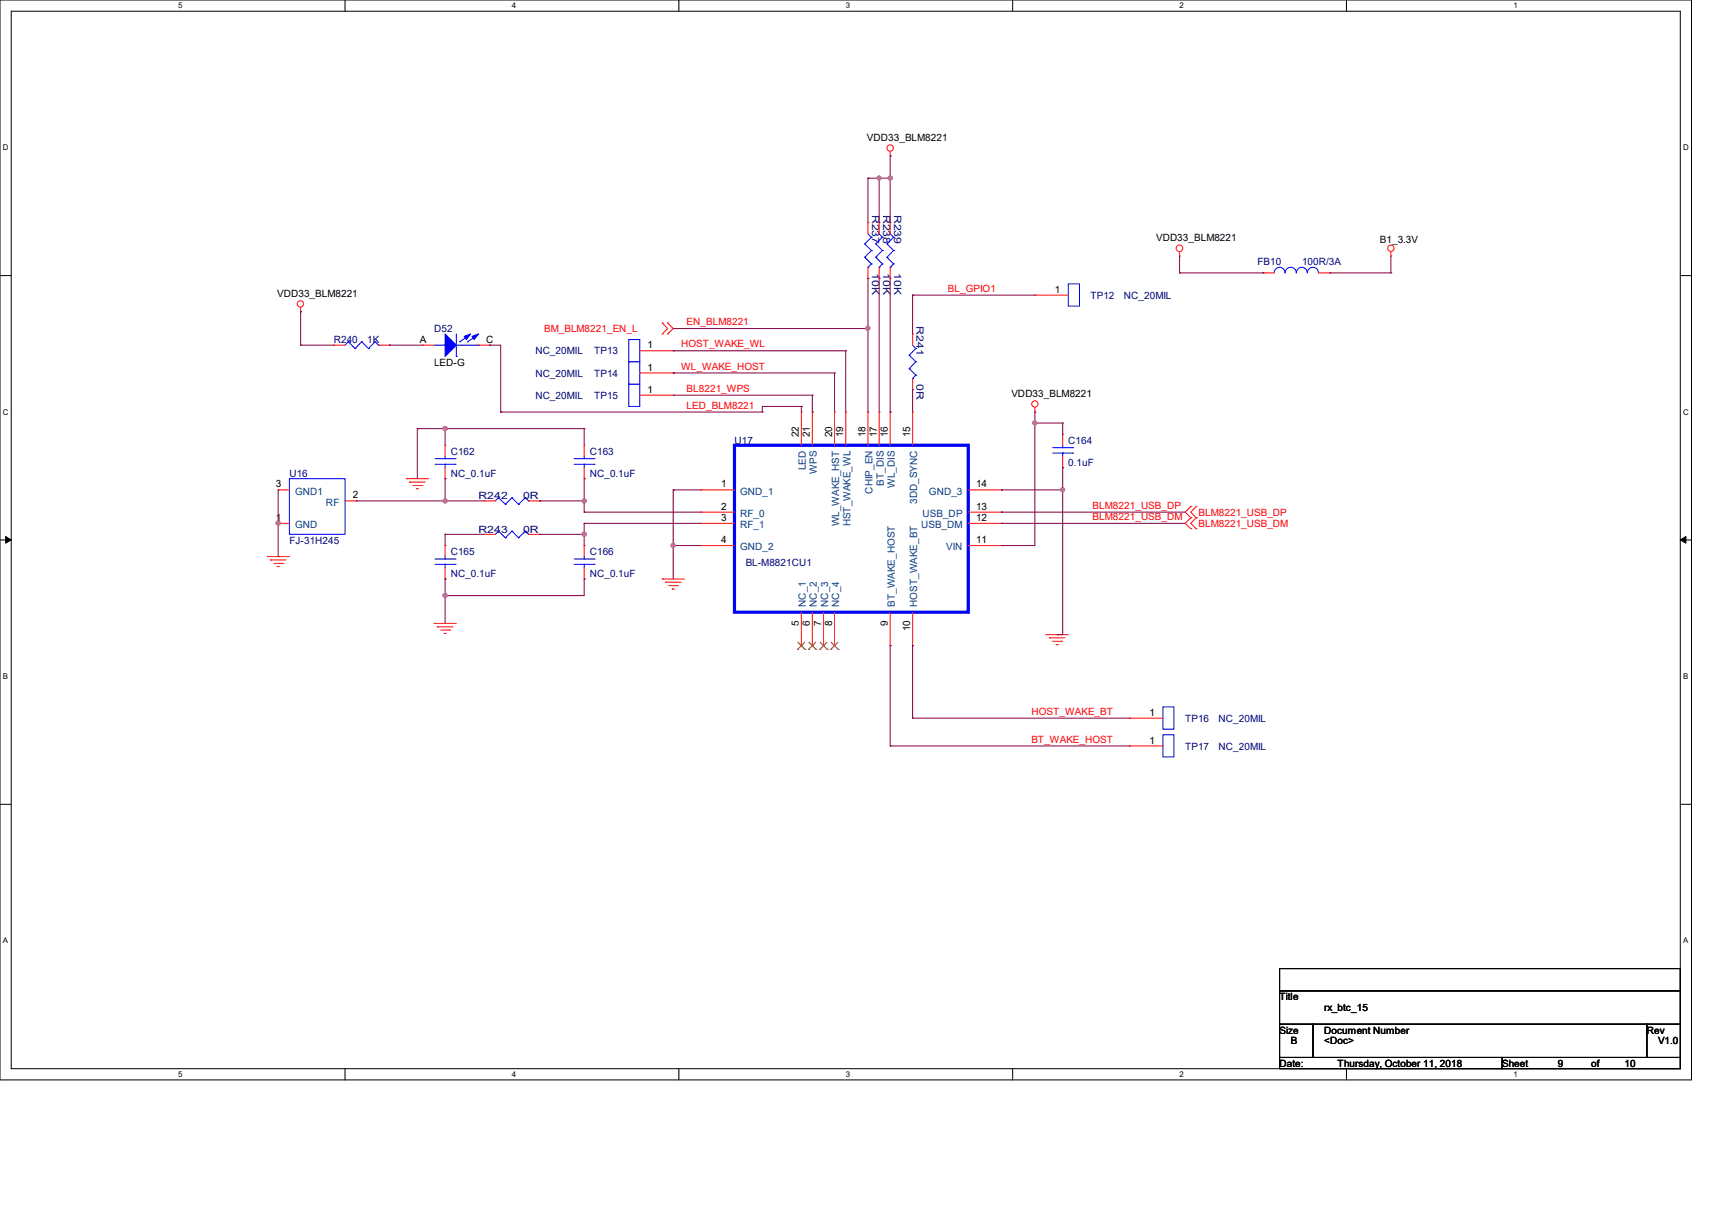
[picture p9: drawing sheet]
<svg xmlns="http://www.w3.org/2000/svg" width="297mm" height="210mm" viewBox="0 0 297 210" stroke-linecap="round" stroke-linejoin="round" font-family="sans-serif">
<path d="M0 0h293.5v187.3h-293.5zM1.9 1.9h289.6v183.4h-289.6z" fill="none" stroke="#000" stroke-width=".17"/>
<g fill="#fff">
<path d="M30.9 .2h.8v1.5h-.8z"/>
<path d="M30.9 185.5h.8v1.6h-.8z"/>
</g>
<path d="M59.9 0v1.9M59.9 185.3v2" fill="none" stroke="#000" stroke-width=".17"/>
<g fill="#fff">
<path d="M88.8 .2h.8v1.5h-.8z"/>
<path d="M88.8 185.5h.8v1.6h-.8z"/>
</g>
<path d="M117.8 0v1.9M117.8 185.3v2" fill="none" stroke="#000" stroke-width=".17"/>
<g fill="#fff">
<path d="M146.7 .2h.8v1.5h-.8z"/>
<path d="M146.7 185.5h.8v1.6h-.8z"/>
</g>
<path d="M175.7 0v1.9M175.7 185.3v2" fill="none" stroke="#000" stroke-width=".17"/>
<g fill="#fff">
<path d="M204.6 .2h.8v1.5h-.8z"/>
<path d="M204.6 185.5h.8v1.6h-.8z"/>
</g>
<path d="M233.6 0v1.9M233.6 185.3v2" fill="none" stroke="#000" stroke-width=".17"/>
<g fill="#fff">
<path d="M262.6 .2h.7v1.5h-.7z"/>
<path d="M262.6 185.5h.7v1.6h-.7z"/>
<path d="M.5 24.8h1v1.6h-1z"/>
<path d="M292 24.8h1v1.6h-1z"/>
<path d="M.5 70.7h1v1.5h-1z"/>
<path d="M292 70.7h1v1.5h-1z"/>
</g>
<path d="M0 47.8h1.9M291.5 47.8h2" fill="none" stroke="#000" stroke-width=".17"/>
<g fill="#fff">
<path d="M.5 116.5h.9v1.6h-.9z"/>
<path d="M292 116.5h.9v1.6h-.9z"/>
</g>
<path d="M0 93.6h1.9M291.5 93.6h2" fill="none" stroke="#000" stroke-width=".17"/>
<path d="M1 93l.9 .6-.9 .6zM291.5 93.6l1-.6v1.2z" fill="#000" stroke="#000" stroke-width=".17"/>
<g fill="#fff">
<path d="M.5 162.4h.9v1.5h-.9z"/>
<path d="M292 162.4h.9v1.5h-.9z"/>
</g>
<path d="M0 139.5h1.9M291.5 139.5h2M222 168h69.5v3.8h-69.5zM222 171.8h69.5v5.8h-69.5zM222 177.6h5.8v5.8h-5.8zM227.8 177.6h57.9v5.8h-57.9zM285.7 177.6h5.8v5.8h-5.8zM222 183.4h38.6v1.9h-38.6zM260.6 183.4h30.9v1.9h-30.9z" fill="none" stroke="#000" stroke-width=".17"/>
<g fill="none" stroke="#f00" stroke-width=".17">
<path d="M150.6 38.6h.1M150.6 38.6v2M152.5 38.6h.1M152.5 38.6v2M154.4 27.1h.1M154.4 38.6h.1M154.4 26.3v.8M154.4 38.6v2M52.2 54.1h.1M52.2 53.3v.8M57.9 59.9h.1M57.9 59.9h2"/>
<path d="M65.7 59.9h1.9M67.6 59.9h.1M73.4 59.9h.1M73.4 59.9h1.9M83 59.9h2M85 59.9h.1M114.9 57.9h.1M114.9 56h.1M114.9 56l.9 1-.9 .9M115.8 56h.1M115.8 57.9h.1M115.8 56l1 1-1 .9"/>
<path d="M150.6 48.3h.1M150.6 46.4v1.9M152.5 48.3h.1M152.5 46.4v1.9M154.4 48.3h.1M154.4 46.4v1.9M158.3 57.9h.1M158.3 57.9v2M179.5 51.2h.1M179.5 51.2h5.8M204.6 44.4h.1M204.6 43.6v.8"/>
<path d="M219.1 47.3h.1M219.1 47.3h2M228.8 47.3h1.9M230.7 47.3h.1M241.3 44.4h.1M241.3 43.6v.8M77.2 77.2h.1M77.2 77.2v2M101.3 77.2h.1M101.3 77.2v2M111 68.5h5.8M111 60.8h5.8"/>
<path d="M111 64.7h5.8M116.8 68.5h.1M116.8 60.8h.1M116.8 64.7h.1M139 71.5h.1M139 71.5v5.7M140.9 71.5h.1M140.9 71.5v5.7M144.8 71.5h.1M144.8 71.5v5.7M146.7 71.5h.1M146.7 71.5v5.7"/>
<path d="M150.6 71.5h.1M150.6 71.5v5.7M152.5 71.5h.1M152.5 71.5v5.7M154.4 71.5h.1M154.4 71.5v5.7M158.3 71.5h.1M158.3 67.6h.1M158.3 65.7v1.9M158.3 71.5v5.7M179.5 71.5h.1M179.5 70.7v.8"/>
<path d="M184.4 75.3h.1M184.4 75.3v1.9M184.4 79.2v1.9M46.4 96.5h.1M46.4 96.5h3.8M46.9 97.1h.1M46.9 97.1h2.7M47.5 97.7h1.6M48.1 98.3h.1M48.1 98.3h.4M48.3 90.8h.1M48.3 85h.1"/>
<path d="M48.3 90.8h1.9M48.3 85h1.9M49.1 97.7h.1M59.9 86.9h1.9M61.8 86.9h.1M70.5 83h.1M70.5 83h3.8M71 83.6h.1M71 83.6h2.7M71.6 84.2h1.6M72.2 84.8h.1M72.2 84.8h.4"/>
<path d="M73.2 84.2h.1M77.2 94.6h.1M77.2 83h.1M77.2 81.1v1.9M77.2 94.6v1.9M77.2 98.5v1.9M84 92.7h.1M84 86.9h.1M84 86.9h1.9M84 92.7h1.9M91.7 86.9h1.9M91.7 92.7h1.9"/>
<path d="M93.6 92.7h.1M93.6 86.9h.1M101.3 83h.1M101.3 94.6h.1M101.3 81.1v1.9M101.3 94.6v1.9M101.3 98.5v1.9M121.6 85h.1M121.6 88.8h.1M121.6 90.8h.1M121.6 94.6h.1M121.6 90.8h5.8"/>
<path d="M121.6 85h5.8M121.6 88.8h5.8M121.6 94.6h5.8M168 90.8h5.7M168 85h5.7M168 88.8h5.7M168 94.6h5.7M173.7 94.6h.1M173.7 90.8h.1M173.7 88.8h.1M173.7 85h.1M184.4 81.1h.1"/>
<path d="M206.6 87.8h.1M206.6 89.8h.1M206.6 91.7h.1M206.6 87.8l-1 1 1 1M206.6 89.8l-1 1 1 .9M207.5 89.8h.1M207.5 87.8h.1M207.5 91.7h.1M207.5 87.8l-.9 1 .9 1M207.5 89.8l-.9 1 .9 .9M75.3 108.1h.1M75.3 108.1h3.9"/>
<path d="M75.9 108.7h.1M75.9 108.7h2.7M76.5 109.3h1.5M77 109.9h.1M77 109.9h.4M77.2 100.4h.1M78 109.3h.1M101.3 100.4h.1M114.9 100.4h.1M114.9 100.4h3.8M115.4 101h.1M115.4 101h2.8"/>
<path d="M116 101.6h1.6M116.6 102.2h.1M116.6 102.2h.4M117.6 101.6h.1M139 112h.1M139 106.2v5.8M140.9 112h.1M140.9 106.2v5.8M142.9 112h.1M142.9 106.2v5.8M144.8 112h.1M144.8 106.2v5.8"/>
<path d="M154.4 112h.1M154.4 106.2v5.8M158.3 112h.1M158.3 106.2v5.8M181.5 110.1h.1M181.5 110.1h3.8M182 110.6h.1M182 110.6h2.7M182.6 111.2h1.6M183.2 111.8h.1M183.2 111.8h.4M184.2 111.2h.1"/>
<path d="M196 129.4h.1M196 124.5h.1M196 129.4h5.8M196 124.5h5.8"/>
<circle cx="154.4" cy="25.7" r=".55"/>
<circle cx="52.1" cy="52.7" r=".55"/>
<circle cx="204.6" cy="43.1" r=".57"/>
<circle cx="241.3" cy="43.1" r=".55"/>
<circle cx="179.5" cy="70.1" r=".55"/>
</g>
<g fill="none" stroke="#00f" stroke-width=".17">
<path d="M60.5 59.3h.1M60.5 59.3l-.6 .6M60.5 59.3l1.1 1.2M62.7 59.3h.1M62.7 59.3l-1.1 1.2M62.7 59.3l1.2 1.2M65.1 59.3h.1M65.1 59.3l-1.2 1.2M65.1 59.3l.6 .6M65.7 59.9h.1M75.3 59.9h1.9M77.2 59.9h.1"/>
<path d="M79.2 57.9v3.9M79.2 59.9h3.8M79.8 59.3h.1M81.1 59.3h.1M81.5 58.1l-1.7 1.2M82.8 58.1l-1.7 1.2M83 59.9h.1M109.1 58.9h1.9v3.8h-1.9zM150 42.3h.1M150 44.6h.1M150 42.3l1.2 1.1M150 44.6l1.2 1.2"/>
<path d="M150.6 46.4h.1M150.6 40.6l.6 .5M151.2 41.1h.1M151.2 43.4h.1M151.2 45.8h.1M151.2 41.1l-1.2 1.2M151.2 43.4l-1.2 1.2M151.2 45.8l-.6 .6M151.9 42.3h.1M151.9 44.6h.1M151.9 42.3l1.2 1.1M151.9 44.6l1.2 1.2"/>
<path d="M152.5 46.4h.1M152.5 40.6l.6 .5M153.1 41.1h.1M153.1 43.4h.1M153.1 45.8h.1M153.1 41.1l-1.2 1.2M153.1 43.4l-1.2 1.2M153.1 45.8l-.6 .6M153.9 42.3h.1M153.9 44.6h.1M153.9 42.3l1.1 1.1M153.9 44.6l1.1 1.2"/>
<path d="M154.4 46.4h.1M154.4 40.6l.6 .5M155 41.1h.1M155 43.4h.1M155 45.8h.1M155 41.1l-1.1 1.2M155 43.4l-1.1 1.2M155 45.8l-.6 .6M158.3 59.9l.6 .6M185.3 49.2h2v3.9h-2zM222.9 47.3a.93 .93 0 0 0-.9-.9 .93 .93 0 0 0-.9 .9M224.9 47.3a.95 .95 0 0 0-1-.9 .95 .95 0 0 0-.9 .9"/>
<path d="M226.8 47.3a.93 .93 0 0 0-1-.9 .93 .93 0 0 0-.9 .9M228.7 47.3a.95 .95 0 0 0-.9-.9 .95 .95 0 0 0-1 .9M61.6 60.5h.1M63.9 60.5h.1M75.5 79.5h3.5M77.2 79.5h.1M77.2 79.2v.3M79 79.5h.1M79.2 61.8h.1M99.6 79.5h3.5M101.3 79.5h.1M101.3 79.2v.3"/>
<path d="M103.1 79.5h.1M109.1 66.6h1.9v3.9h-1.9zM109.1 62.7h1.9v3.9h-1.9zM157.7 61.6h.1M157.7 63.9h.1M157.7 61.6l1.2 1.1M157.7 63.9l1.2 1.2M158.3 65.7h.1M158.9 60.5h.1M158.9 62.7h.1M158.9 65.1h.1M158.9 60.5l-1.2 1.1"/>
<path d="M158.9 62.7l-1.2 1.2M158.9 65.1l-.6 .6M182.6 78.6h3.5M182.6 77.6h3.5M184.4 77.6h.1M184.4 78.6h.1M184.4 77.2v.4M184.4 78.6v.6M186.1 78.6h.1M186.1 77.6h.1M50.2 83h9.7v9.7h-9.7zM75.5 80.5h3.5"/>
<path d="M75.5 97.9h3.5M75.5 96.9h3.5M77.2 96.9h.1M77.2 97.9h.1M77.2 80.5h.1M77.2 80.5v.6M77.2 96.5v.4M77.2 97.9v.6M79 97.9h.1M79 96.9h.1M79 80.5h.1M86.5 92.1h.1"/>
<path d="M86.5 86.3h.1M86.5 92.1l-.6 .6M86.5 92.1l1.2 1.2M86.5 86.3l-.6 .6M86.5 86.3l1.2 1.2M87.7 93.3h.1M87.7 87.5h.1M88.8 92.1h.1M88.8 86.3h.1M88.8 92.1l-1.1 1.2M88.8 92.1l1.2 1.2M88.8 86.3l-1.1 1.2"/>
<path d="M88.8 86.3l1.2 1.2M90 93.3h.1M90 87.5h.1M91.1 92.1h.1M91.1 86.3h.1M91.1 92.1l-1.1 1.2M91.1 92.1l.6 .6M91.1 86.3l-1.1 1.2M91.1 86.3l.6 .6M91.7 92.7h.1M91.7 86.9h.1M99.6 80.5h3.5"/>
<path d="M99.6 97.9h3.5M99.6 96.9h3.5M101.3 80.5h.1M101.3 96.9h.1M101.3 97.9h.1M101.3 80.5v.6M101.3 96.5v.4M101.3 97.9v.6M103.1 80.5h.1M103.1 97.9h.1M103.1 96.9h.1M201.8 127.4h1.9v3.9h-1.9z"/>
<path d="M201.8 122.6h1.9v3.8h-1.9z"/>
</g>
<g fill="#00f" stroke="#00f" stroke-width=".17">
<path d="M77.2 57.9l2 2-2 1.9z"/>
<path d="M80.5 58.3l1.2-.4-.8 1z"/>
<path d="M81.9 58.3l1.1-.4-.7 1z"/>
</g>
<path d="M127.4 77.2h40.6v29h-40.6z" fill="none" stroke="#00f" stroke-width=".55"/>
<g fill="none" stroke="#804000" stroke-width=".17">
<path d="M138.4 112.6h.1M138.4 111.4l1.3 1.2M139.6 111.4l-1.2 1.2M139.7 112.6h.1M140.3 112.6h.1M140.3 111.4l1.3 1.2M141.5 111.4l-1.2 1.2M141.6 112.6h.1M142.2 112.6h.1M142.3 111.4l1.2 1.2M143.5 111.4l-1.3 1.2M143.5 112.6h.1"/>
<path d="M144.1 112.6h.1M144.2 111.4l1.2 1.2M145.4 111.4l-1.3 1.2M145.4 112.6h.1"/>
</g>
<g fill="none" stroke="#800040" stroke-width=".17">
<path d="M150.6 30.9h.1M150.6 30.9v7.7M150.6 30.9h3.8M152.5 30.9h.1M152.5 30.9v7.7M154.4 27.1h.1M154.4 30.9h.1M154.4 27.1v11.5M52.2 54.1h.1M52.2 59.9h.1M52.2 59.9h5.7M52.2 54.1v5.8"/>
<path d="M67.6 59.9h.1M67.6 59.9h5.8M85 59.9h.1M85 59.9h1.9v11.6M116.8 57h.1M116.8 57h33.8M150.6 57h.1M150.6 48.3h.1M150.6 48.3v23.2M152.5 48.3h.1M152.5 48.3v23.2M154.4 48.3v23.2"/>
<path d="M158.3 51.2h.1M158.3 51.2v6.7M158.3 51.2h21.2M204.6 47.3h.1M204.6 44.4v2.9M204.6 47.3h14.5M219.1 47.3h.1M230.7 47.3h.1M230.7 47.3h10.6M241.3 47.3h.1M241.3 44.4v2.9M72.4 74.3h.1"/>
<path d="M72.4 74.3v8.7M72.4 74.3h28.9M77.2 74.3h.1M77.2 74.3v2.9M86.9 71.5h.1M86.9 71.5h45.3M101.3 74.3h.1M101.3 74.3v2.9M116.8 64.7h.1M116.8 60.8h.1M116.8 64.7h28M116.8 60.8h29.9"/>
<path d="M116.8 68.5h24.1M132.2 71.5h.1M139 70.5h.1M139 70.5v1M139 70.5h-6.8v1M140.9 68.5h.1M140.9 71.5h.1M140.9 68.5v3M144.8 64.7h.1M144.8 64.7v6.8M146.7 60.8h.1M146.7 60.8v10.7"/>
<path d="M154.4 71.5h.1M158.3 67.6h.1M158.3 67.6v3.9M179.5 71.5h.1M179.5 73.4h.1M179.5 71.5v23.1h-5.8M179.5 73.4h4.9M184.4 73.4h.1M184.4 73.4v1.9M48.3 96.5h.1M48.3 90.8h.1M48.3 85v11.5"/>
<path d="M61.8 86.9h22.2M77.2 86.9h.1M77.2 92.7h.1M77.2 83h.1M77.2 92.7h6.8M77.2 83v3.9M77.2 92.7v1.9M93.6 86.9h.1M93.6 92.7h.1M93.6 86.9h7.7M93.6 92.7h7.7M101.3 92.7h.1"/>
<path d="M101.3 90.8h.1M101.3 83h.1M101.3 88.8h.1M101.3 86.9h.1M101.3 83v5.8M101.3 90.8v3.8M101.3 90.8h20.3M101.3 88.8h20.3M116.8 94.6h.1M116.8 85h.1M116.8 94.6h4.8M116.8 85v15.4"/>
<path d="M116.8 85h4.8M173.7 85h.1M173.7 88.8h.1M173.7 90.8h.1M173.7 94.6h.1M173.7 90.8h31.9M173.7 88.8h31.9M173.7 85h10.7M184.4 85h.1M184.4 81.1h.1M184.4 81.1v29h-1M77.2 100.4h.1"/>
<path d="M77.2 103.3h.1M77.2 100.4v7.7M101.3 100.4h.1M101.3 100.4v2.9h-24.1M154.4 112h.1M154.4 112v17.4M158.3 112h.1M158.3 112v12.5M183.4 110.1h.1M154.4 129.4h.1M154.4 129.4h41.6M158.3 124.5h.1"/>
<path d="M158.3 124.5h37.7"/>
</g>
<g fill="#f0f" stroke="#f0f" stroke-width=".17">
<circle cx="101.4" cy="86.9" r=".37"/>
<circle cx="101.4" cy="92.6" r=".37"/>
<circle cx="77.2" cy="86.9" r=".37"/>
<circle cx="77.2" cy="74.3" r=".37"/>
<circle cx="77.2" cy="103.3" r=".37"/>
<circle cx="116.8" cy="94.6" r=".36"/>
<circle cx="150.6" cy="56.9" r=".36"/>
<circle cx="154.4" cy="30.9" r=".37"/>
<circle cx="152.5" cy="30.9" r=".36"/>
<circle cx="184.3" cy="84.9" r=".36"/>
<circle cx="179.5" cy="73.3" r=".36"/>
<circle cx="48.3" cy="90.7" r=".37"/>
</g>
<g font-size="1.7">
<text x="150.4" y="24.4">VDD33_BLM8221</text>
<text x="200.6" y="41.8">VDD33_BLM8221</text>
<text x="239.4" y="42.2">B1_3.3V</text>
<text x="48.1" y="51.4">VDD33_BLM8221</text>
<text x="183" y="50.8">1</text>
<text x="72.8" y="59.4">A</text>
<text x="84.4" y="59.4">C</text>
<text x="75.3" y="63.4">LED-G</text>
<text x="112.4" y="60.4">1</text>
<text x="112.4" y="64.3">1</text>
<text x="112.4" y="68.1">1</text>
<text x="175.5" y="68.8">VDD33_BLM8221</text>
<text x="138.6" y="75.9" transform="rotate(-90 138.6 75.9)">22</text>
<text x="140.5" y="75.9" transform="rotate(-90 140.5 75.9)">21</text>
<text x="144.4" y="75.9" transform="rotate(-90 144.4 75.9)">20</text>
<text x="146.3" y="75.9" transform="rotate(-90 146.3 75.9)">19</text>
<text x="150.2" y="75.9" transform="rotate(-90 150.2 75.9)">18</text>
<text x="152.1" y="75.9" transform="rotate(-90 152.1 75.9)">17</text>
<text x="154" y="75.9" transform="rotate(-90 154 75.9)">16</text>
<text x="157.9" y="75.9" transform="rotate(-90 157.9 75.9)">15</text>
<text x="47.9" y="84.5">3</text>
<text x="61.2" y="86.4">2</text>
<text x="125.1" y="84.5">1</text>
<text x="125.1" y="88.4">2</text>
<text x="169.3" y="88.4">13</text>
<text x="169.3" y="84.5">14</text>
<text x="47.9" y="90.3">1</text>
<text x="125.1" y="90.3">3</text>
<text x="125.1" y="94.2">4</text>
<text x="169.3" y="94.2">11</text>
<text x="169.3" y="90.3">12</text>
<text x="138.6" y="108.5" transform="rotate(-90 138.6 108.5)">5</text>
<text x="140.5" y="108.5" transform="rotate(-90 140.5 108.5)">6</text>
<text x="142.4" y="108.5" transform="rotate(-90 142.4 108.5)">7</text>
<text x="144.4" y="108.5" transform="rotate(-90 144.4 108.5)">8</text>
<text x="154" y="108.5" transform="rotate(-90 154 108.5)">9</text>
<text x="157.9" y="109.5" transform="rotate(-90 157.9 109.5)">10</text>
<text x="199.4" y="124.1">1</text>
<text x="199.4" y="128.9">1</text>
<text x="222" y="173.4">Title</text>
<text x="222" y="179.2">Size</text>
<text x="229.7" y="175.3">rx_btc_15</text>
<text x="229.7" y="179.2">Document Number</text>
<text x="285.7" y="179.2">Rev</text>
<text x="222" y="185">Date:</text>
<text x="223.9" y="181.1">B</text>
<text x="229.7" y="181.1">&lt;Doc&gt;</text>
<text x="232.1" y="185">Thursday, October 11, 2018</text>
<text x="260.6" y="185">Sheet</text>
<text x="270.2" y="185">9</text>
<text x="276" y="185">of</text>
<text x="281.8" y="185">10</text>
<text x="287.7" y="181.1">V1.0</text>
</g>
<g font-size="1.7" fill="#000080">
<text x="151.3" y="37.3" transform="rotate(90 151.3 37.3)">R237</text>
<text x="153.2" y="37.3" transform="rotate(90 153.2 37.3)">R238</text>
<text x="155.1" y="37.3" transform="rotate(90 155.1 37.3)">R239</text>
<text x="151.3" y="47.3" transform="rotate(90 151.3 47.3)">10K</text>
<text x="153.2" y="47.3" transform="rotate(90 153.2 47.3)">10K</text>
<text x="155.1" y="47.3" transform="rotate(90 155.1 47.3)">10K</text>
<text x="218.1" y="46">FB10</text>
<text x="225.9" y="46">100R/3A</text>
<text x="189.2" y="51.8">TP12</text>
<text x="195" y="51.8">NC_20MIL</text>
<text x="57.9" y="59.5">R240</text>
<text x="63.7" y="59.5">1K</text>
<text x="75.3" y="57.6">D52</text>
<text x="159" y="56.6" transform="rotate(90 159 56.6)">R241</text>
<text x="92.9" y="61.5">NC_20MIL</text>
<text x="92.9" y="65.3">NC_20MIL</text>
<text x="103.1" y="61.5">TP13</text>
<text x="103.1" y="65.3">TP14</text>
<text x="92.9" y="69.2">NC_20MIL</text>
<text x="103.1" y="69.2">TP15</text>
<text x="159" y="66.6" transform="rotate(90 159 66.6)">0R</text>
<text x="127.4" y="76.9">U17</text>
<text x="185.3" y="76.9">C164</text>
<text x="50.2" y="82.7">U16</text>
<text x="78.2" y="78.8">C162</text>
<text x="78.2" y="82.7">NC_0.1uF</text>
<text x="102.3" y="78.8">C163</text>
<text x="102.3" y="82.7">NC_0.1uF</text>
<text x="185.3" y="80.8">0.1uF</text>
<text x="83" y="86.6">R242</text>
<text x="90.8" y="86.6">0R</text>
<text x="50.2" y="94.3">FJ-31H245</text>
<text x="83" y="92.4">R243</text>
<text x="90.8" y="92.4">0R</text>
<text x="78.2" y="96.2">C165</text>
<text x="78.2" y="100.1">NC_0.1uF</text>
<text x="102.3" y="96.2">C166</text>
<text x="102.3" y="100.1">NC_0.1uF</text>
<text x="129.4" y="98.1">BL-M8821CU1</text>
<text x="205.6" y="125.2">TP16</text>
<text x="211.4" y="125.2">NC_20MIL</text>
<text x="205.6" y="130">TP17</text>
<text x="211.4" y="130">NC_20MIL</text>
</g>
<g font-size="1.7" fill="#f00">
<text x="164.5" y="50.6">BL_GPIO1</text>
<text x="94.4" y="57.6">BM_BLM8221_EN_L</text>
<text x="119.1" y="56.4">EN_BLM8221</text>
<text x="118.1" y="64.1">WL_WAKE_HOST</text>
<text x="118.1" y="60.2">HOST_WAKE_WL</text>
<text x="119.1" y="67.9">BL8221_WPS</text>
<text x="119.1" y="70.9">LED_BLM8221</text>
<text x="189.6" y="88.2">BLM8221_USB_DP</text>
<text x="207.9" y="89.4">BLM8221_USB_DP</text>
<text x="189.6" y="90.2">BLM8221_USB_DM</text>
<text x="207.9" y="91.4">BLM8221_USB_DM</text>
<text x="178.9" y="123.9">HOST_WAKE_BT</text>
<text x="178.9" y="128.8">BT_WAKE_HOST</text>
</g>
<g font-size="1.7" fill="#004080">
<text x="139.8" y="81.5" transform="rotate(-90 139.8 81.5)">LED</text>
<text x="141.7" y="82.1" transform="rotate(-90 141.7 82.1)">WPS</text>
<text x="51.2" y="85.8">GND1</text>
<text x="56.6" y="87.7">RF</text>
<text x="128.4" y="85.8">GND_1</text>
<text x="128.4" y="89.6">RF_0</text>
<text x="151.4" y="85.6" transform="rotate(-90 151.4 85.6)">CHIP_EN</text>
<text x="153.3" y="84.2" transform="rotate(-90 153.3 84.2)">BT_DIS</text>
<text x="155.2" y="84.6" transform="rotate(-90 155.2 84.6)">WL_DIS</text>
<text x="159.1" y="87.3" transform="rotate(-90 159.1 87.3)">3DD_SYNC</text>
<text x="160.1" y="89.6">USB_DP</text>
<text x="161.2" y="85.8">GND_3</text>
<text x="51.2" y="91.6">GND</text>
<text x="128.4" y="91.6">RF_1</text>
<text x="128.4" y="95.4">GND_2</text>
<text x="145.6" y="91.3" transform="rotate(-90 145.6 91.3)">WL_WAKE_HST</text>
<text x="147.5" y="91.3" transform="rotate(-90 147.5 91.3)">HST_WAKE_WL</text>
<text x="159.8" y="91.6">USB_DM</text>
<text x="164.2" y="95.4">VIN</text>
<text x="139.8" y="105.2" transform="rotate(-90 139.8 105.2)">NC_1</text>
<text x="141.7" y="105.2" transform="rotate(-90 141.7 105.2)">NC_2</text>
<text x="143.7" y="105.2" transform="rotate(-90 143.7 105.2)">NC_3</text>
<text x="145.6" y="105.2" transform="rotate(-90 145.6 105.2)">NC_4</text>
<text x="155.2" y="105.2" transform="rotate(-90 155.2 105.2)">BT_WAKE_HOST</text>
<text x="159.1" y="105.2" transform="rotate(-90 159.1 105.2)">HOST_WAKE_BT</text>
</g>
<g font-size="1.4">
<text x="30.9" y="1.4">5</text>
<text x="88.8" y="1.4">4</text>
<text x="146.7" y="1.4">3</text>
<text x="204.6" y="1.4">2</text>
<text x="262.6" y="1.4">1</text>
<text x=".5" y="26.1">D</text>
<text x="292" y="26.1">D</text>
<text x=".5" y="71.9">C</text>
<text x="292" y="71.9">C</text>
<text x=".5" y="117.8">B</text>
<text x="292" y="117.8">B</text>
<text x=".5" y="163.6">A</text>
<text x="292" y="163.6">A</text>
<text x="30.9" y="186.8">5</text>
<text x="88.8" y="186.8">4</text>
<text x="146.7" y="186.8">3</text>
<text x="204.6" y="186.8">2</text>
<text x="262.6" y="186.8">1</text>
</g>
</svg>
